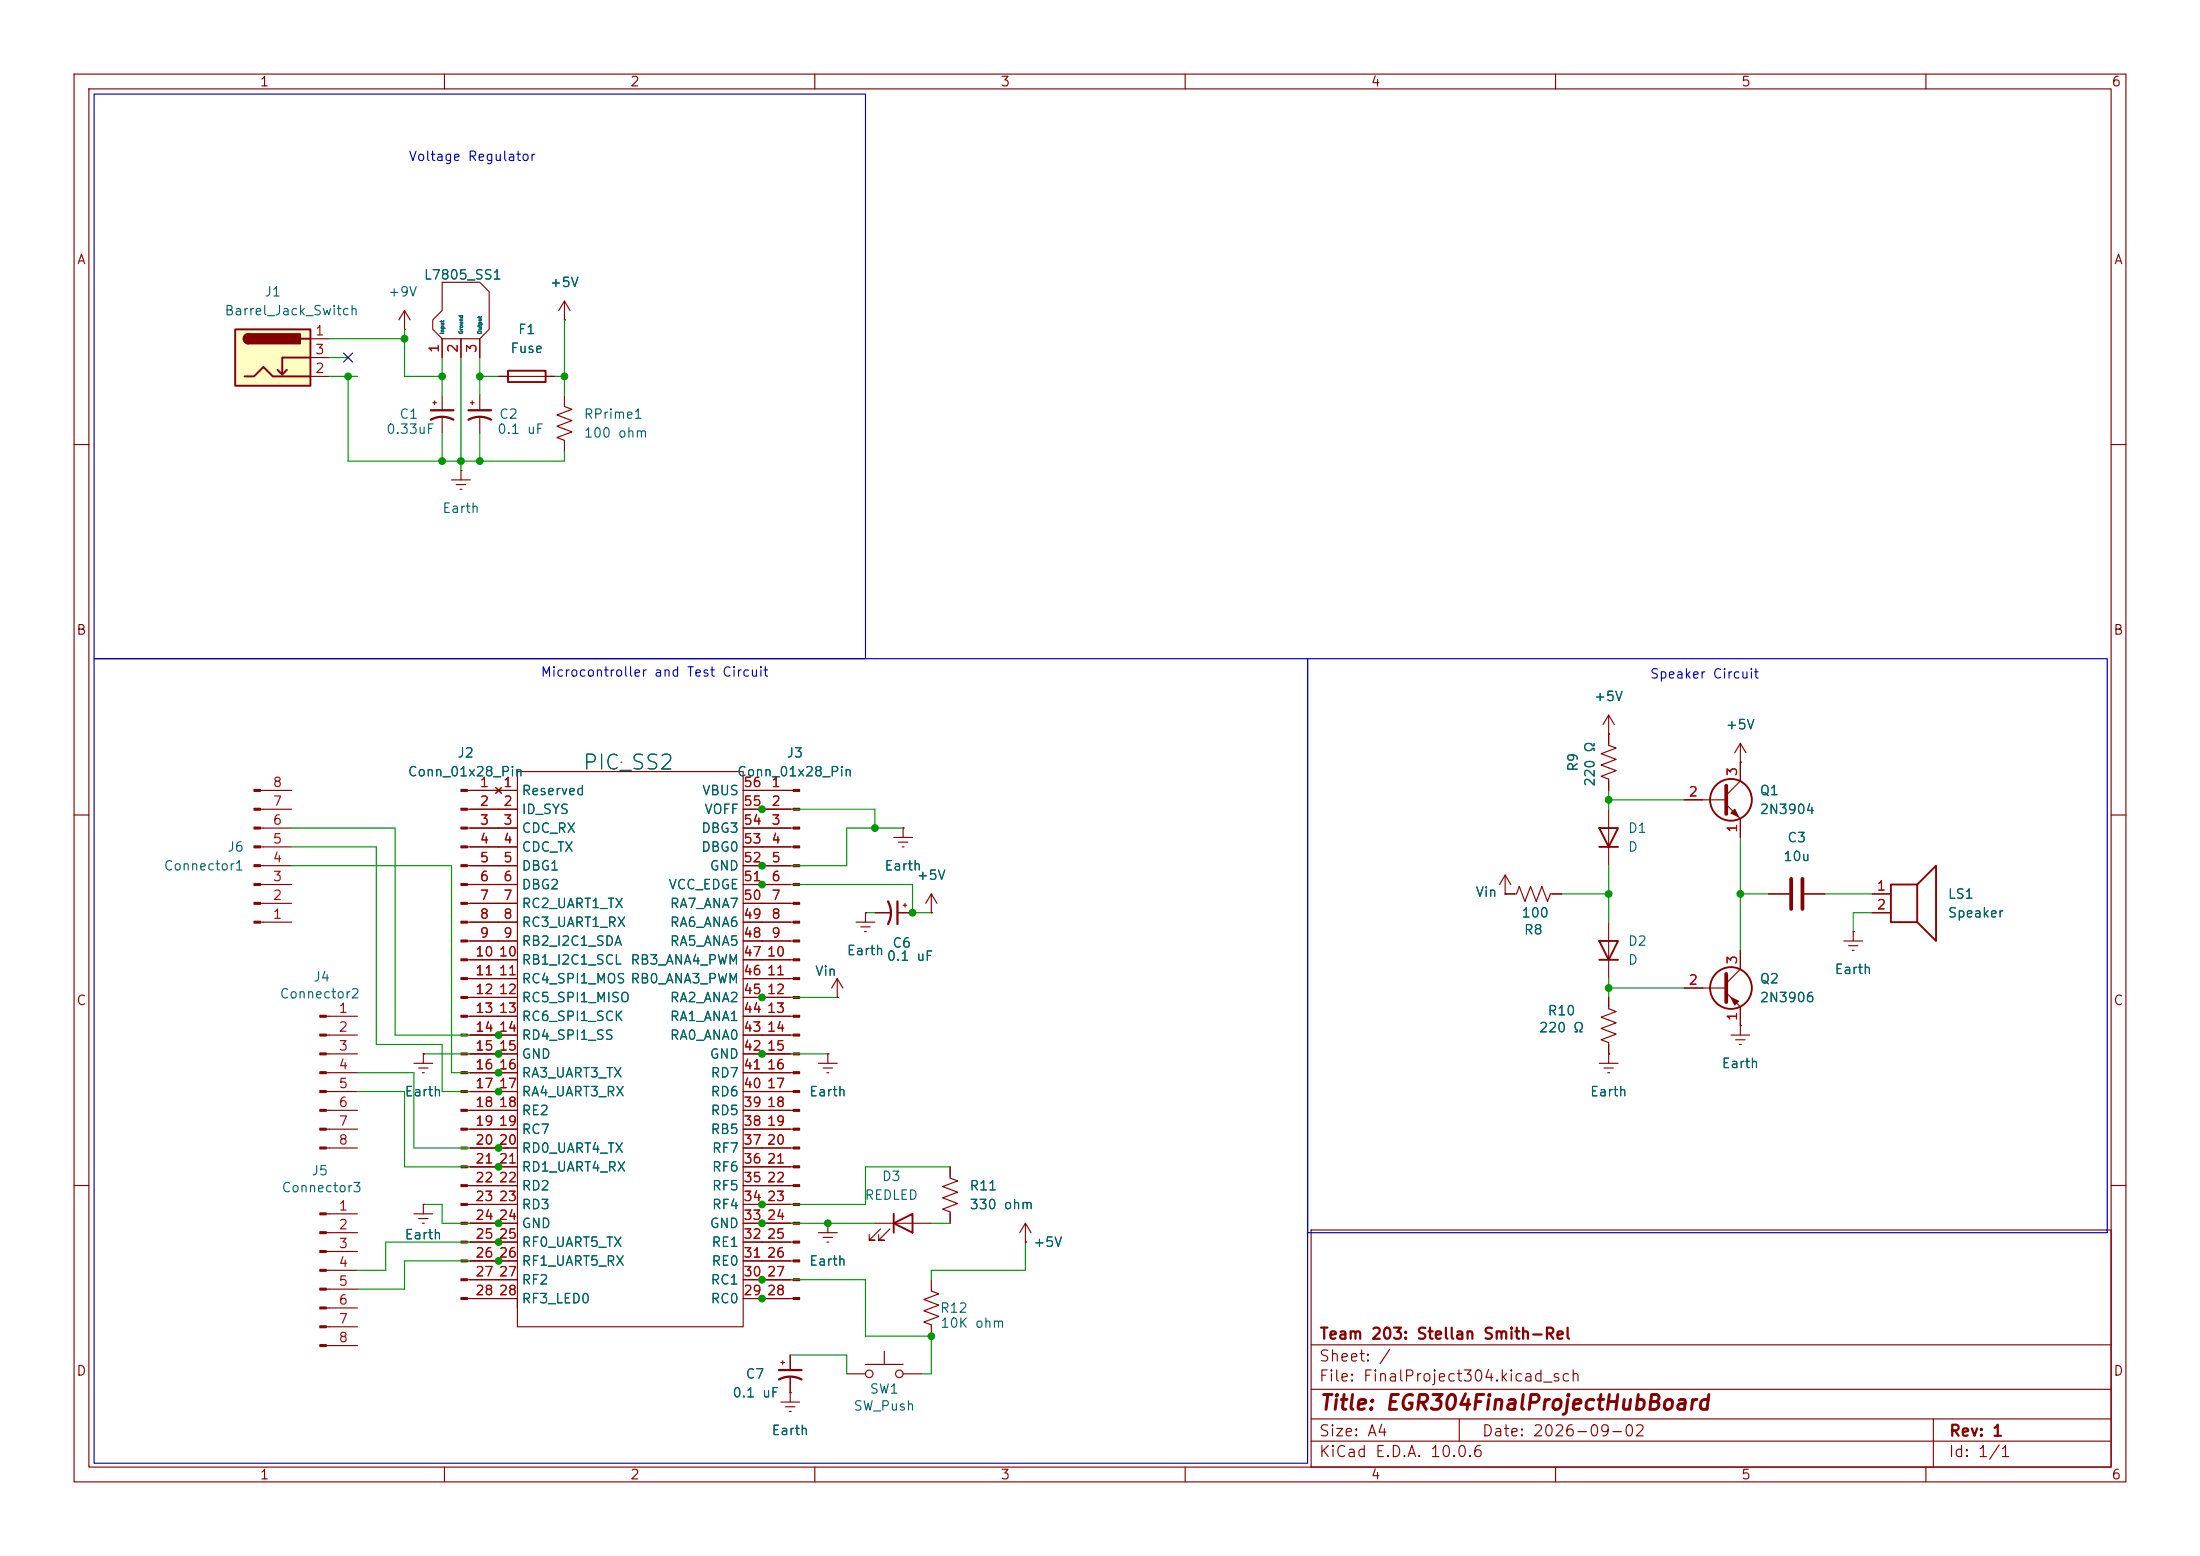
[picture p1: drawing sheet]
<svg xmlns="http://www.w3.org/2000/svg" width="297mm" height="210mm" viewBox="0 0 297 210" stroke-linecap="round" stroke-linejoin="round" font-family="sans-serif">
<g fill="none" stroke="#840000" stroke-width=".15">
<path d="M10 10h277v190h-277zM12 12h273v186h-273zM60 10v2M110 10v2M160 10v2M210 10v2M260 10v2M58.4 54.4h.5M58.7 54.1v.5M59.7 53.3v2.1M59.7 56.4v2M67.3 50.8h7.6"/>
<path d="M10 60h2M61 64.8h2.5M61.6 65.4h1.3M62.1 66h.3M62.2 63.5h.1M62.2 63.5v1.3M285 60h2M217.2 96.5v4.1l1 .4-2 .7 2 .8-2 .8 2 .7-2 .8 1 .4v1.5M217.2 99.1h.1M217.2 96.5l-.8 1.3M217.2 96.5l.7 1.3M10 110h2"/>
<path d="M35.2 106.7h4.2M35.2 109.2h4.2M35.2 111.8h4.2M35.2 114.3h4.2M35.2 116.8h4.2M35.2 119.4h4.2M63.1 106.7h6.7M63.1 109.2h6.7M63.1 111.8h6.7M63.1 114.3h6.7M63.1 116.8h6.7M63.1 119.4h6.7"/>
<path d="M66.9 106.3l.8 .8M67.7 106.3l-.8 .8M83.8 102.9h.1M100.3 106.7h6.8M100.3 109.2h6.8M100.3 111.8h6.8M100.3 114.3h6.8M100.3 116.8h6.8M100.3 119.4h6.8M120.6 113h2.6M121.3 113.7h1.3M121.8 114.3h.2"/>
<path d="M121.9 111.8h.1M121.9 111.8v1.2M203.2 118.1l-.8 1.3M203.2 118.1l.8 1.3M203.2 118.1v2.6M217.2 109.2v7.6M227.3 108h5.7M233 108.6l1.9 1.9v2.5M234.9 102.9h.1M234.9 100.3l-.7 1.3M234.9 100.3l.8 1.3M234.9 100.3v5.1l-1.9 1.9"/>
<path d="M285 110h2M35.2 121.9h4.2M35.2 124.5h4.2M44 137.2h4.3M44 139.7h4.3M63.1 121.9h6.7M63.1 124.5h6.7M63.1 127h6.7M63.1 129.5h6.7M63.1 132.1h6.7M63.1 134.6h6.7M63.1 137.2h6.7"/>
<path d="M63.1 139.7h6.7M100.3 121.9h6.8M100.3 124.5h6.8M100.3 127h6.8M100.3 129.5h6.8M100.3 132.1h6.8M100.3 134.6h6.8M100.3 137.2h6.8M100.3 139.7h6.8M113 134.6h.1M113 132.1l.8 1.3M113 132.1l-.7 1.3"/>
<path d="M113 132.1v2.5M115.6 124.5h2.5M116.2 125.1h1.3M116.7 125.7h.3M116.8 123.2h.1M116.8 123.2v1.3M118.1 123.2h2M121.2 123.2h2M121.9 122.2h.5M122.2 121.9v.5M125.7 123.2h.1M125.7 120.7l-.7 1.2"/>
<path d="M125.7 120.7l.8 1.2M125.7 120.7v2.5M203.2 120.7h.1M203.2 120.7h1.5l.4-1.1 .8 2.1 .7-2.1 .8 2.1 .8-2.1 .7 2.1 .4-1h1.5M217.2 134.6v1.5l1 .4-2 .8 2 .7-2 .8 2 .8-2 .7 1 .4v2.8M217.2 124.5v7.6M227.3 133.4h5.7M233 134l1.9 1.9v3.8M233.7 139.7h2.5M234.9 138.4h.1M234.9 128.3v2.5l-1.9 1.9M238.8 120.7h2.8"/>
<path d="M243.6 120.7h2.8M248.9 127h2.6M249.6 127.6h1.2M250.1 128.3h.2M250.2 125.7h.1M250.2 125.7v1.3M252.7 123.2h2.6M252.7 120.7h2.6M44 144.8h4.3M44 142.2h4.3M44 147.3h4.3M44 149.9h4.3"/>
<path d="M44 152.4h4.3M44 154.9h4.3M55.9 143.5h2.5M56.5 144.1h1.3M57 144.8h.3M57.1 142.2h.1M57.1 142.2v1.3M63.1 144.8h6.7M63.1 142.2h6.7M63.1 147.3h6.7M63.1 149.9h6.7M63.1 152.4h6.7"/>
<path d="M63.1 154.9h6.7M63.1 157.5h6.7M100.3 144.8h6.8M100.3 142.2h6.8M100.3 147.3h6.8M100.3 149.9h6.8M100.3 152.4h6.8M100.3 154.9h6.8M100.3 157.5h6.8M110.5 143.5h2.5M111.1 144.1h1.3M111.6 144.8h.3"/>
<path d="M111.8 142.2h.1M111.8 142.2v1.3M128.3 157.5v1.5l1 .4-2 .7 2 .8-2 .8 2 .7-2 .8 1 .4v1.5M215.9 143.5h2.5M216.5 144.1h1.3M217 144.8h.3M217.2 142.2h.1M234.3 140.3h1.3M234.8 141h.3M10 160h2M44 163.8h4.3M44 166.4h4.3"/>
<path d="M44 168.9h4.3M44 171.5h4.3M44 174h4.3M44 176.5h4.3M44 179.1h4.3M55.9 163.8h2.5M56.5 164.5h1.3M57 165.1h.3M57.1 162.6h.1M57.1 162.6v1.2M63.1 175.3h6.7v3.8h30.5v-75h-30.5v72.4M63.1 160h6.7"/>
<path d="M63.1 165.1h6.7M63.1 162.6h6.7M63.1 167.6h6.7M63.1 170.2h6.7M63.1 172.7h6.7M100.3 160h6.8M100.3 165.1h6.8M100.3 162.6h6.8M100.3 167.6h6.8M100.3 170.2h6.8M100.3 172.7h6.8M100.3 175.3h6.8"/>
<path d="M110.5 166.4h2.5M111.1 167h1.3M111.6 167.6h.3M111.8 165.1h.1M111.8 165.1v1.3M118.1 165.1h7.6M118.9 165.9l-1.6 1.5h.8h-.8v-.8M120.1 165.9l-1.5 1.5h.8h-.8v-.8M125.7 172.7v1.5l1 .4-2 .8 2 .7-2 .8 2 .8-2 .7 1 .4v1.5M138.4 167.6h.1M138.4 165.1l-.7 1.3M138.4 165.1l.8 1.3"/>
<path d="M138.4 165.1v2.5M177 166h108v32h-108zM285 160h2M44 181.6h4.3M60 198v2M105.4 183.9h.5M105.4 189.2h2.5M105.7 183.6v.6M106 189.9h1.3M106.6 190.5h.2M106.7 188h.1M106.7 182.9v2"/>
<path d="M106.7 185.9v3.3M110 198v2M114.3 185.4h2.5M116.8 184.2h5.1M119.4 182.4v1.8M121.9 185.4h2.6M160 198v2M177 194.5h108M177 191.5h108M177 187.5h108M177 181.5h108M197 191.5v3"/>
<path d="M210 198v2M260 198v2M261 191.5v6.5"/>
<circle cx="117.3" cy="185.4" r=".51"/>
<circle cx="121.4" cy="185.4" r=".51"/>
</g>
<g fill="#840000" stroke="#840000" stroke-width=".15">
<path d="M62.2 106.6h.9v.2h-.9z"/>
<path d="M62.2 109.1h.9v.2h-.9z"/>
<path d="M62.2 111.6h.9v.3h-.9z"/>
<path d="M62.2 114.2h.9v.2h-.9z"/>
<path d="M62.2 116.7h.9v.3h-.9z"/>
<path d="M62.2 119.3h.9v.2h-.9z"/>
<path d="M62.2 121.8h.9v.2h-.9z"/>
<path d="M62.2 124.3h.9v.3h-.9z"/>
<path d="M62.2 126.9h.9v.2h-.9z"/>
<path d="M62.2 129.4h.9v.3h-.9z"/>
<path d="M62.2 132h.9v.2h-.9z"/>
<path d="M62.2 134.5h.9v.2h-.9z"/>
<path d="M62.2 137h.9v.3h-.9z"/>
<path d="M62.2 139.6h.9v.2h-.9z"/>
<path d="M62.2 142.1h.9v.3h-.9z"/>
<path d="M62.2 144.7h.9v.2h-.9z"/>
<path d="M62.2 147.2h.9v.2h-.9z"/>
<path d="M62.2 149.7h.9v.3h-.9z"/>
<path d="M62.2 152.3h.9v.2h-.9z"/>
<path d="M62.2 154.8h.9v.3h-.9z"/>
<path d="M62.2 157.4h.9v.2h-.9z"/>
<path d="M62.2 159.9h.9v.2h-.9z"/>
<path d="M62.2 162.4h.9v.3h-.9z"/>
<path d="M62.2 165h.9v.2h-.9z"/>
<path d="M62.2 167.5h.9v.3h-.9z"/>
<path d="M62.2 170.1h.9v.2h-.9z"/>
<path d="M62.2 172.6h.9v.2h-.9z"/>
<path d="M62.2 175.1h.9v.3h-.9z"/>
<path d="M43.2 163.7h.8v.3h-.8z"/>
<path d="M43.2 166.2h.8v.3h-.8z"/>
<path d="M43.2 168.8h.8v.2h-.8z"/>
<path d="M43.2 171.3h.8v.3h-.8z"/>
<path d="M43.2 173.9h.8v.2h-.8z"/>
<path d="M43.2 176.4h.8v.3h-.8z"/>
<path d="M43.2 178.9h.8v.3h-.8z"/>
<path d="M43.2 181.5h.8v.2h-.8z"/>
<path d="M34.3 124.3h.9v.3h-.9z"/>
<path d="M34.3 121.8h.9v.2h-.9z"/>
<path d="M34.3 119.3h.9v.2h-.9z"/>
<path d="M34.3 116.7h.9v.3h-.9z"/>
<path d="M34.3 114.2h.9v.2h-.9z"/>
<path d="M34.3 111.6h.9v.3h-.9z"/>
<path d="M34.3 109.1h.9v.2h-.9z"/>
<path d="M34.3 106.6h.9v.2h-.9z"/>
<path d="M43.2 137h.8v.3h-.8z"/>
<path d="M43.2 139.6h.8v.2h-.8z"/>
<path d="M43.2 142.1h.8v.3h-.8z"/>
<path d="M43.2 144.7h.8v.2h-.8z"/>
<path d="M43.2 147.2h.8v.2h-.8z"/>
<path d="M43.2 149.7h.8v.3h-.8z"/>
<path d="M43.2 152.3h.8v.2h-.8z"/>
<path d="M43.2 154.8h.8v.3h-.8z"/>
<path d="M107.1 106.6h.8v.2h-.8z"/>
<path d="M107.1 109.1h.8v.2h-.8z"/>
<path d="M107.1 111.6h.8v.3h-.8z"/>
<path d="M107.1 114.2h.8v.2h-.8z"/>
<path d="M107.1 116.7h.8v.3h-.8z"/>
<path d="M107.1 119.3h.8v.2h-.8z"/>
<path d="M107.1 121.8h.8v.2h-.8z"/>
<path d="M107.1 124.3h.8v.3h-.8z"/>
<path d="M107.1 126.9h.8v.2h-.8z"/>
<path d="M107.1 129.4h.8v.3h-.8z"/>
<path d="M107.1 132h.8v.2h-.8z"/>
<path d="M107.1 134.5h.8v.2h-.8z"/>
<path d="M107.1 137h.8v.3h-.8z"/>
<path d="M107.1 139.6h.8v.2h-.8z"/>
<path d="M107.1 142.1h.8v.3h-.8z"/>
<path d="M107.1 144.7h.8v.2h-.8z"/>
<path d="M107.1 147.2h.8v.2h-.8z"/>
<path d="M107.1 149.7h.8v.3h-.8z"/>
<path d="M107.1 152.3h.8v.2h-.8z"/>
<path d="M107.1 154.8h.8v.3h-.8z"/>
<path d="M107.1 157.4h.8v.2h-.8z"/>
<path d="M107.1 159.9h.8v.2h-.8z"/>
<path d="M107.1 162.4h.8v.3h-.8z"/>
<path d="M107.1 165h.8v.2h-.8z"/>
<path d="M107.1 167.5h.8v.3h-.8z"/>
<path d="M107.1 170.1h.8v.2h-.8z"/>
<path d="M107.1 172.6h.8v.2h-.8z"/>
<path d="M107.1 175.1h.8v.3h-.8z"/>
<path d="M233.7 134.6l1 .5-.5 .5z"/>
<path d="M233.7 109.7l.5-.5 .5 1z"/>
</g>
<path d="M58.2 56.6a3.2 3.2 0 0 1 3 0M58.2 55.4h3M119.9 121.7a3.2 3.2 0 0 1 0 3M121.2 121.7v3M105.2 186.2a3.2 3.2 0 0 1 3 0M105.2 184.9h3" fill="none" stroke="#840000" stroke-width=".3"/>
<g fill="none" stroke="#840000" stroke-width=".25">
<path d="M68.6 50h5.1v1.6h-5.1zM215.9 111.8h2.5l-1.2 2.5zM215.9 114.3h2.5M255.3 119.4h3.5v5.1h-3.5zM258.8 119.4l2.6-2.6v10.2l-2.6-2.5M215.9 127h2.5l-1.2 2.5zM215.9 129.5h2.5M120.6 165.1l2.6-1.3v2.6zM120.6 163.8v2.6"/>
<circle cx="233.7" cy="107.9" r="2.82"/>
<circle cx="233.7" cy="133.3" r="2.82"/>
</g>
<path d="M233 106v3.9M241.8 118.6v4.1M243.3 118.6v4.1M233 131.4v3.9" fill="none" stroke="#840000" stroke-width=".51"/>
<path d="M31.7 44.5h10.2v7.6h-10.2z" fill="#ffffc2"/>
<path d="M31.7 44.5h10.2v7.6h-10.2zM33 50.8h1.3l1.3-1.3 1.2 1.3h5.1M33.5 45.1a.64 .64 0 0 0-.6 .6 .64 .64 0 0 0 .6 .7M38.7 49.9l-.6 .6M40.6 45.7h1.3M41.9 48.3h-3.8v2.2l-.6-.6" fill="none" stroke="#840000" stroke-width=".25"/>
<g fill="#840000" stroke="#840000" stroke-width=".25">
<path d="M33.1 45.3l.4-.2v1.3a.63 .63 0 0 1-.6-.4 .63 .63 0 0 1 .2-.7z"/>
<path d="M33.5 45.1h7v1.3h-7z"/>
</g>
<g fill="none" stroke="#840000" stroke-width=".15">
<path d="M59.7 38.1h5.1l1.2 1.3v5.1l-1.2 1.2h-5.1l-1.3-1.2v-1.3l1.3-1.3zM41.9 45.7h2.5M41.9 50.8h2.5M41.9 48.3h2.5M54.6 44.5h.1M54.6 41.9l-.8 1.3M54.6 41.9l.8 1.3M54.6 41.9v2.6M59.7 45.7v2.6M62.2 45.7v2.6M63.5 54.4h.5M63.8 54.1v.5"/>
<path d="M64.8 45.7v2.6M64.8 53.3v2.1M64.8 56.4v2M67.3 50.8h1.3M73.7 50.8h1.2M76.2 43.2h.1M76.2 53.3v1.6l1 .3-2 .8 2 .8-2 .7 2 .8-2 .8 1 .3v1.6M76.2 40.6l-.8 1.3M76.2 40.6l.8 1.3M76.2 40.6v2.6M217.2 99.1h.1M217.2 99.1v1.2"/>
<path d="M63.5 106.7h6.3M63.5 109.2h6.3M63.5 111.8h6.3M63.5 114.3h6.3M63.5 116.8h6.3M63.5 119.4h6.3M66.9 106.3l.8 .8M67.7 106.3l-.8 .8M100.3 106.7h6.4M100.3 109.2h6.4M100.3 111.8h6.4M100.3 114.3h6.4"/>
<path d="M100.3 116.8h6.4M100.3 119.4h6.4M121.9 111.8h.1M217.2 105.4v1.3M227.3 108h2.6M234.9 102.9h.1M234.9 102.9v2.5M234.9 110.5v2.5M63.5 121.9h6.3M63.5 124.5h6.3M63.5 127h6.3M63.5 129.5h6.3"/>
<path d="M63.5 132.1h6.3M63.5 134.6h6.3M63.5 137.2h6.3M63.5 139.7h6.3M100.3 121.9h6.4M100.3 124.5h6.4M100.3 127h6.4M100.3 129.5h6.4M100.3 132.1h6.4M100.3 134.6h6.4M100.3 137.2h6.4M100.3 139.7h6.4"/>
<path d="M113 134.6h.1M116.8 123.2h.1M118.1 123.2h2M121.2 123.2h2M125.7 123.2h.1M203.2 120.7h.1M203.2 120.7h1.3M209.5 120.7h1.3M217.2 134.6v1.3M227.3 133.4h2.6M234.9 138.4h.1M234.9 128.3v2.5"/>
<path d="M234.9 135.9v2.5M238.8 120.7h2.8M243.6 120.7h2.8M250.2 125.7h.1M252.7 123.2h2.6M252.7 120.7h2.6M57.1 142.2h.1M63.5 142.2h6.3M63.5 144.8h6.3M63.5 147.3h6.3M63.5 149.9h6.3M63.5 152.4h6.3"/>
<path d="M63.5 154.9h6.3M63.5 157.5h6.3M100.3 142.2h6.4M100.3 144.8h6.4M100.3 147.3h6.4M100.3 149.9h6.4M100.3 152.4h6.4M100.3 154.9h6.4M100.3 157.5h6.4M111.8 142.2h.1M128.3 157.5v1.3M217.2 142.2h.1"/>
<path d="M217.2 141v1.2M57.1 162.6h.1M63.5 160h6.3M63.5 162.6h6.3M63.5 165.1h6.3M63.5 167.6h6.3M63.5 170.2h6.3M63.5 172.7h6.3M63.5 175.3h6.3M100.3 160h6.4M100.3 162.6h6.4M100.3 165.1h6.4"/>
<path d="M100.3 167.6h6.4M100.3 170.2h6.4M100.3 172.7h6.4M100.3 175.3h6.4M111.8 165.1h.1M128.3 163.8v1.3M138.4 167.6h.1M106.7 188h.1M106.7 182.9v2M106.7 185.9v2.1"/>
</g>
<path d="M63.2 56.6a3.2 3.2 0 0 1 3.1 0M63.2 55.4h3.1" fill="none" stroke="#840000" stroke-width=".3"/>
<g fill="none" stroke="#009600" stroke-width=".15">
<path d="M44.4 50.8h3.9M44.4 45.7h10.2M44.4 48.3h2.6M47 50.8v11.4h29.2v-1.2M54.6 44.5v6.3h5.1M59.7 48.3v5M59.7 58.4v3.8M62.2 48.3v15.2M64.8 50.8h2.5M64.8 48.3v5M64.8 58.4v3.8M74.9 50.8h1.3"/>
<path d="M76.2 43.2v10.1M39.4 116.8h21.6v28h6.3M39.4 111.8h13.9v27.9h14M39.4 114.3h11.4v26.7h8.9v6.3h7.6M102.9 119.4h20.3v3.8h2.5M102.9 109.2h15.2v2.6M121.9 111.8h-7.6v5h-11.4M217.2 106.7v2.5M217.2 116.8v7.7M217.2 108h10.1M234.9 113v15.3M102.9 134.6h10.1"/>
<path d="M116.8 123.2h1.3M210.8 120.7h6.4M217.2 132.1v2.5M217.2 133.4h10.1M234.9 120.7h3.9M246.4 120.7h6.3M252.7 123.2h-2.5v2.5M48.3 144.8h7.6v10.1h12.7M48.3 147.3h6.3v10.2h12.7M57.1 142.2h10.2M102.9 142.2h8.9M128.3 157.5h-11.5v5.1h-13.9"/>
<path d="M57.1 162.6h2.6v2.5h7.6M67.3 167.6h-15.2v3.9h-3.8M67.3 170.2h-12.7v3.8h-6.3M102.9 165.1h15.2M102.9 172.7h13.9v7.6h8.9v5.1h-1.2M102.9 175.3h3.8M125.7 165.1h2.6M138.4 167.6v3.9h-12.7v1.2M106.7 182.9h7.6v2.5"/>
</g>
<path d="M46.4 47.7l1.2 1.2M47.6 47.7l-1.2 1.2" fill="none" stroke="#000084" stroke-width=".15"/>
<path d="M12.7 12.7h104.1v76.2h-104.1zM12.7 88.9h163.8v108.6h-163.8zM176.5 88.9h108v77.5h-108z" fill="none" stroke="#0000c2" stroke-width=".15"/>
<g fill="#009600" stroke="#009600" stroke-width=".14">
<circle cx="67.3" cy="157.5" r=".46"/>
<circle cx="67.3" cy="154.9" r=".46"/>
<circle cx="67.3" cy="165.1" r=".46"/>
<circle cx="67.3" cy="167.6" r=".46"/>
<circle cx="67.3" cy="170.2" r=".46"/>
<circle cx="102.9" cy="109.2" r=".46"/>
<circle cx="102.9" cy="172.7" r=".46"/>
<circle cx="102.9" cy="175.3" r=".46"/>
<circle cx="125.7" cy="180.3" r=".46"/>
<circle cx="111.8" cy="165.1" r=".46"/>
<circle cx="102.9" cy="162.6" r=".46"/>
<circle cx="102.9" cy="165.1" r=".46"/>
<circle cx="67.3" cy="142.2" r=".46"/>
<circle cx="67.3" cy="144.8" r=".46"/>
<circle cx="67.3" cy="147.3" r=".46"/>
<circle cx="67.3" cy="139.7" r=".46"/>
<circle cx="217.2" cy="120.7" r=".46"/>
<circle cx="217.2" cy="133.4" r=".46"/>
<circle cx="217.2" cy="108" r=".46"/>
<circle cx="234.9" cy="120.7" r=".46"/>
<circle cx="102.9" cy="142.2" r=".46"/>
<circle cx="102.9" cy="134.6" r=".46"/>
<circle cx="123.2" cy="123.2" r=".46"/>
<circle cx="102.9" cy="116.8" r=".46"/>
<circle cx="102.9" cy="119.4" r=".46"/>
<circle cx="118.1" cy="111.8" r=".46"/>
<circle cx="64.8" cy="50.8" r=".46"/>
<circle cx="76.2" cy="50.8" r=".46"/>
<circle cx="64.8" cy="62.2" r=".46"/>
<circle cx="62.2" cy="62.2" r=".46"/>
<circle cx="59.7" cy="62.2" r=".46"/>
<circle cx="59.7" cy="50.8" r=".46"/>
<circle cx="47" cy="50.8" r=".46"/>
<circle cx="54.6" cy="45.7" r=".46"/>
</g>
<text font-size="2" fill="#006464" x="78.5" y="104.4">PIC_SS2</text>
<text font-size="2" fill="#840000" x="178" y="190.8">Title: EGR304FinalProjectHubBoard</text>
<g font-size="1.5" fill="#840000">
<text x="178" y="184.1">Sheet: /</text>
<text x="178" y="181.1">Team 203: Stellan Smith-Rel</text>
<text x="178" y="186.8">File: FinalProject304.kicad_sch</text>
<text x="178" y="197">KiCad E.D.A. 10.0.6</text>
<text x="178" y="194.2">Size: A4</text>
<text x="200" y="194.2">Date: 2026-09-02</text>
<text x="263" y="197">Id: 1/1</text>
<text x="263" y="194.2">Rev: 1</text>
</g>
<g font-size="1.3" fill="#840000">
<text x="35" y="12">1</text>
<text x="85" y="12">2</text>
<text x="135" y="12">3</text>
<text x="185" y="12">4</text>
<text x="235" y="12">5</text>
<text x="285" y="12">6</text>
<text x="10.3" y="36">A</text>
<text x="285.3" y="36">A</text>
<text x="10.2" y="86">B</text>
<text x="285.2" y="86">B</text>
<text x="10.2" y="136">C</text>
<text x="285.2" y="136">C</text>
<text x="10.2" y="186">D</text>
<text x="285.2" y="186">D</text>
<text x="35" y="200">1</text>
<text x="85" y="200">2</text>
<text x="135" y="200">3</text>
<text x="185" y="200">4</text>
<text x="235" y="200">5</text>
<text x="285" y="200">6</text>
</g>
<g font-size="1.3" fill="#0000c2">
<text x="55.1" y="22">Voltage Regulator</text>
<text x="72.9" y="91.6">Microcontroller and Test Circuit</text>
<text x="222.6" y="91.9">Speaker Circuit</text>
</g>
<g font-size="1.3" fill="#006464">
<text x="35.6" y="40.3">J1</text>
<text x="52.3" y="40.3">+9V</text>
<text x="57.1" y="38">L7805_SS1</text>
<text x="74.1" y="39.1">+5V</text>
<text x="30.2" y="42.9">Barrel_Jack_Switch</text>
<text x="68.8" y="48">Fuse</text>
<text x="69.8" y="45.4">F1</text>
<text x="52.1" y="58.9">0.33uF</text>
<text x="53.8" y="56.8">C1</text>
<text x="67" y="58.9">0.1 uF</text>
<text x="67.3" y="56.8">C2</text>
<text x="78.7" y="56.8">RPrime1</text>
<text x="78.7" y="59.4">100 ohm</text>
<text x="59.6" y="69.5">Earth</text>
<text x="215.1" y="94.9">+5V</text>
<text x="232.9" y="98.8">+5V</text>
<text x="55" y="105.1">Conn_01x28_Pin</text>
<text x="61.6" y="102.6">J2</text>
<text x="70.3" y="107.6">Reserved</text>
<text x="94.7" y="107.6">VBUS</text>
<text x="99.4" y="105.1">Conn_01x28_Pin</text>
<text x="106.1" y="102.6">J3</text>
<text x="213.3" y="104.2" transform="rotate(-90 213.3 104.2)">R9</text>
<text x="215.6" y="106.3" transform="rotate(-90 215.6 106.3)">220 Ω</text>
<text x="237.5" y="107.6">Q1</text>
<text x="70.3" y="110.2">ID_SYS</text>
<text x="70.3" y="112.7">CDC_RX</text>
<text x="94.6" y="112.7">DBG3</text>
<text x="95" y="110.2">VOFF</text>
<text x="219.7" y="112.7">D1</text>
<text x="237.5" y="110.2">2N3904</text>
<text x="241.2" y="114">C3</text>
<text x="22" y="117.8">Connector1</text>
<text x="30.6" y="115.3">J6</text>
<text x="70.3" y="115.3">CDC_TX</text>
<text x="70.3" y="117.8">DBG1</text>
<text x="94.6" y="115.3">DBG0</text>
<text x="95.7" y="117.8">GND</text>
<text x="119.3" y="117.8">Earth</text>
<text x="123.7" y="119.1">+5V</text>
<text x="219.7" y="115.3">D</text>
<text x="240.7" y="116.5">10u</text>
<text x="70.3" y="120.3">DBG2</text>
<text x="70.3" y="122.9">RC2_UART1_TX</text>
<text x="70.3" y="125.4">RC3_UART1_RX</text>
<text x="90.2" y="120.3">VCC_EDGE</text>
<text x="90.3" y="125.4">RA6_ANA6</text>
<text x="90.3" y="122.9">RA7_ANA7</text>
<text x="199.1" y="121.4">Vin</text>
<text x="205.3" y="124.2">100</text>
<text x="262.9" y="121.6">LS1</text>
<text x="262.9" y="124.2">Speaker</text>
<text x="70.3" y="128">RB2_I2C1_SDA</text>
<text x="70.3" y="130.5">RB1_I2C1_SCL</text>
<text x="85" y="130.5">RB3_ANA4_PWM</text>
<text x="90.3" y="128">RA5_ANA5</text>
<text x="114.2" y="129.2">Earth</text>
<text x="119.6" y="130">0.1 uF</text>
<text x="120.4" y="128.2">C6</text>
<text x="205.6" y="126.4">R8</text>
<text x="219.7" y="128">D2</text>
<text x="219.7" y="130.5">D</text>
<text x="247.6" y="131.8">Earth</text>
<text x="37.7" y="135.1">Connector2</text>
<text x="42.2" y="132.8">J4</text>
<text x="70.3" y="133">RC4_SPI1_MOS RB0_ANA3_PWM</text>
<text x="70.3" y="135.6">RC5_SPI1_MISO</text>
<text x="90.3" y="135.6">RA2_ANA2</text>
<text x="109.9" y="132">Vin</text>
<text x="208.8" y="137.4">R10</text>
<text x="237.5" y="133">Q2</text>
<text x="237.5" y="135.6">2N3906</text>
<text x="70.3" y="138.1">RC6_SPI1_SCK</text>
<text x="70.3" y="140.7">RD4_SPI1_SS</text>
<text x="70.3" y="143.2">GND</text>
<text x="90.3" y="140.7">RA0_ANA0</text>
<text x="90.3" y="138.1">RA1_ANA1</text>
<text x="95.7" y="143.2">GND</text>
<text x="207.7" y="139.6">220 Ω</text>
<text x="54.5" y="148.3">Earth</text>
<text x="70.3" y="145.7">RA3_UART3_TX</text>
<text x="70.3" y="148.3">RA4_UART3_RX</text>
<text x="95.8" y="148.3">RD6</text>
<text x="95.8" y="145.7">RD7</text>
<text x="109.2" y="148.3">Earth</text>
<text x="214.6" y="148.3">Earth</text>
<text x="232.3" y="144.5">Earth</text>
<text x="70.3" y="150.8">RE2</text>
<text x="70.3" y="153.4">RC7</text>
<text x="70.3" y="155.9">RD0_UART4_TX</text>
<text x="95.8" y="153.4">RB5</text>
<text x="95.8" y="150.8">RD5</text>
<text x="96" y="155.9">RF7</text>
<text x="37.9" y="161.2">Connector3</text>
<text x="42" y="159">J5</text>
<text x="70.3" y="158.4">RD1_UART4_RX</text>
<text x="70.3" y="161">RD2</text>
<text x="96" y="161">RF5</text>
<text x="96" y="158.4">RF6</text>
<text x="119" y="159.7">D3</text>
<text x="130.8" y="161">R11</text>
<text x="54.5" y="167.6">Earth</text>
<text x="70.3" y="163.5">RD3</text>
<text x="70.3" y="166.1">GND</text>
<text x="95.7" y="166.1">GND</text>
<text x="96" y="163.5">RF4</text>
<text x="116.6" y="162.3">REDLED</text>
<text x="130.8" y="163.5">330 ohm</text>
<text x="70.3" y="168.6">RF0_UART5_TX</text>
<text x="70.3" y="171.1">RF1_UART5_RX</text>
<text x="70.3" y="173.7">RF2</text>
<text x="95.8" y="173.7">RC1</text>
<text x="96" y="171.1">RE0</text>
<text x="96" y="168.6">RE1</text>
<text x="109.2" y="171.1">Earth</text>
<text x="139.4" y="168.6">+5V</text>
<text x="70.3" y="176.2">RF3_LED0</text>
<text x="95.8" y="176.2">RC0</text>
<text x="126.8" y="177.5">R12</text>
<text x="126.9" y="179.5">10K ohm</text>
<text x="98.8" y="188.9">0.1 uF</text>
<text x="100.6" y="186.4">C7</text>
<text x="115.1" y="190.7">SW_Push</text>
<text x="117.3" y="188.4">SW1</text>
<text x="104.1" y="194">Earth</text>
</g>
<g font-size="1.3" fill="#a90000">
<text x="42.4" y="45.6">1</text>
<text x="59.6" y="47.7" transform="rotate(-90 59.6 47.7)">1</text>
<text x="62.1" y="47.7" transform="rotate(-90 62.1 47.7)">2</text>
<text x="64.6" y="47.7" transform="rotate(-90 64.6 47.7)">3</text>
<text x="42.4" y="50.7">2</text>
<text x="42.4" y="48.1">3</text>
<text x="36.7" y="106.5">8</text>
<text x="64.7" y="106.5">1</text>
<text x="67.8" y="106.5">1</text>
<text x="100.3" y="106.5">56</text>
<text x="104" y="106.5">1</text>
<text x="227.9" y="107.8">2</text>
<text x="234.8" y="104.9" transform="rotate(-90 234.8 104.9)">3</text>
<text x="36.7" y="111.6">6</text>
<text x="36.7" y="109.1">7</text>
<text x="64.7" y="109.1">2</text>
<text x="64.7" y="111.6">3</text>
<text x="67.8" y="109.1">2</text>
<text x="67.8" y="111.6">3</text>
<text x="100.3" y="111.6">54</text>
<text x="100.3" y="109.1">55</text>
<text x="104" y="109.1">2</text>
<text x="104" y="111.6">3</text>
<text x="234.8" y="112.5" transform="rotate(-90 234.8 112.5)">1</text>
<text x="36.7" y="119.2">3</text>
<text x="36.7" y="116.7">4</text>
<text x="36.7" y="114.2">5</text>
<text x="64.7" y="114.2">4</text>
<text x="64.7" y="116.7">5</text>
<text x="64.7" y="119.2">6</text>
<text x="67.8" y="114.2">4</text>
<text x="67.8" y="116.7">5</text>
<text x="67.8" y="119.2">6</text>
<text x="100.3" y="119.2">51</text>
<text x="100.3" y="116.7">52</text>
<text x="100.3" y="114.2">53</text>
<text x="104" y="114.2">4</text>
<text x="104" y="116.7">5</text>
<text x="104" y="119.2">6</text>
<text x="36.7" y="124.3">1</text>
<text x="36.7" y="121.8">2</text>
<text x="64.7" y="121.8">7</text>
<text x="64.7" y="124.3">8</text>
<text x="67.8" y="121.8">7</text>
<text x="67.8" y="124.3">8</text>
<text x="100.3" y="124.3">49</text>
<text x="100.3" y="121.8">50</text>
<text x="104" y="121.8">7</text>
<text x="104" y="124.3">8</text>
<text x="253.3" y="120.5">1</text>
<text x="253.3" y="123.1">2</text>
<text x="64.1" y="129.4">10</text>
<text x="64.1" y="131.9">11</text>
<text x="64.7" y="126.9">9</text>
<text x="67.2" y="129.4">10</text>
<text x="67.2" y="131.9">11</text>
<text x="67.8" y="126.9">9</text>
<text x="100.3" y="131.9">46</text>
<text x="100.3" y="129.4">47</text>
<text x="100.3" y="126.9">48</text>
<text x="103.4" y="129.4">10</text>
<text x="103.4" y="131.9">11</text>
<text x="104" y="126.9">9</text>
<text x="234.8" y="130.3" transform="rotate(-90 234.8 130.3)">3</text>
<text x="45.6" y="137">1</text>
<text x="64.1" y="134.5">12</text>
<text x="64.1" y="137">13</text>
<text x="67.2" y="134.5">12</text>
<text x="67.2" y="137">13</text>
<text x="100.3" y="137">44</text>
<text x="100.3" y="134.5">45</text>
<text x="103.4" y="134.5">12</text>
<text x="103.4" y="137">13</text>
<text x="227.9" y="133.2">2</text>
<text x="234.8" y="137.9" transform="rotate(-90 234.8 137.9)">1</text>
<text x="45.6" y="139.6">2</text>
<text x="45.6" y="142.1">3</text>
<text x="64.1" y="139.6">14</text>
<text x="64.1" y="142.1">15</text>
<text x="67.2" y="139.6">14</text>
<text x="67.2" y="142.1">15</text>
<text x="100.3" y="142.1">42</text>
<text x="100.3" y="139.6">43</text>
<text x="103.4" y="139.6">14</text>
<text x="103.4" y="142.1">15</text>
<text x="45.6" y="144.6">4</text>
<text x="45.6" y="147.2">5</text>
<text x="45.6" y="149.7">6</text>
<text x="64.1" y="144.6">16</text>
<text x="64.1" y="147.2">17</text>
<text x="64.1" y="149.7">18</text>
<text x="67.2" y="144.6">16</text>
<text x="67.2" y="147.2">17</text>
<text x="67.2" y="149.7">18</text>
<text x="100.3" y="149.7">39</text>
<text x="100.3" y="147.2">40</text>
<text x="100.3" y="144.6">41</text>
<text x="103.4" y="144.6">16</text>
<text x="103.4" y="147.2">17</text>
<text x="103.4" y="149.7">18</text>
<text x="45.6" y="152.3">7</text>
<text x="45.6" y="154.8">8</text>
<text x="64.1" y="152.3">19</text>
<text x="64.1" y="154.8">20</text>
<text x="67.2" y="152.3">19</text>
<text x="67.2" y="154.8">20</text>
<text x="100.3" y="154.8">37</text>
<text x="100.3" y="152.3">38</text>
<text x="103.4" y="152.3">19</text>
<text x="103.4" y="154.8">20</text>
<text x="64.1" y="157.3">21</text>
<text x="64.1" y="159.9">22</text>
<text x="67.2" y="157.3">21</text>
<text x="67.2" y="159.9">22</text>
<text x="100.3" y="159.9">35</text>
<text x="100.3" y="157.3">36</text>
<text x="103.4" y="157.3">21</text>
<text x="103.4" y="159.9">22</text>
<text x="45.6" y="163.7">1</text>
<text x="45.6" y="166.2">2</text>
<text x="64.1" y="162.4">23</text>
<text x="64.1" y="165">24</text>
<text x="64.1" y="167.5">25</text>
<text x="67.2" y="162.4">23</text>
<text x="67.2" y="165">24</text>
<text x="67.2" y="167.5">25</text>
<text x="100.3" y="167.5">32</text>
<text x="100.3" y="165">33</text>
<text x="100.3" y="162.4">34</text>
<text x="103.4" y="162.4">23</text>
<text x="103.4" y="165">24</text>
<text x="103.4" y="167.5">25</text>
<text x="45.6" y="168.8">3</text>
<text x="45.6" y="171.3">4</text>
<text x="45.6" y="173.9">5</text>
<text x="64.1" y="170">26</text>
<text x="64.1" y="172.6">27</text>
<text x="67.2" y="170">26</text>
<text x="67.2" y="172.6">27</text>
<text x="100.3" y="172.6">30</text>
<text x="100.3" y="170">31</text>
<text x="103.4" y="170">26</text>
<text x="103.4" y="172.6">27</text>
<text x="45.6" y="176.4">6</text>
<text x="45.6" y="178.9">7</text>
<text x="64.1" y="175.1">28</text>
<text x="67.2" y="175.1">28</text>
<text x="100.3" y="175.1">29</text>
<text x="103.4" y="175.1">28</text>
<text x="45.6" y="181.5">8</text>
</g>
<g font-size=".5" fill="#006464">
<text x="60.1" y="45.2" transform="rotate(-90 60.1 45.2)">Input</text>
<text x="62.6" y="45.2" transform="rotate(-90 62.6 45.2)">Ground</text>
<text x="65.1" y="45.2" transform="rotate(-90 65.1 45.2)">Output</text>
</g>
</svg>
